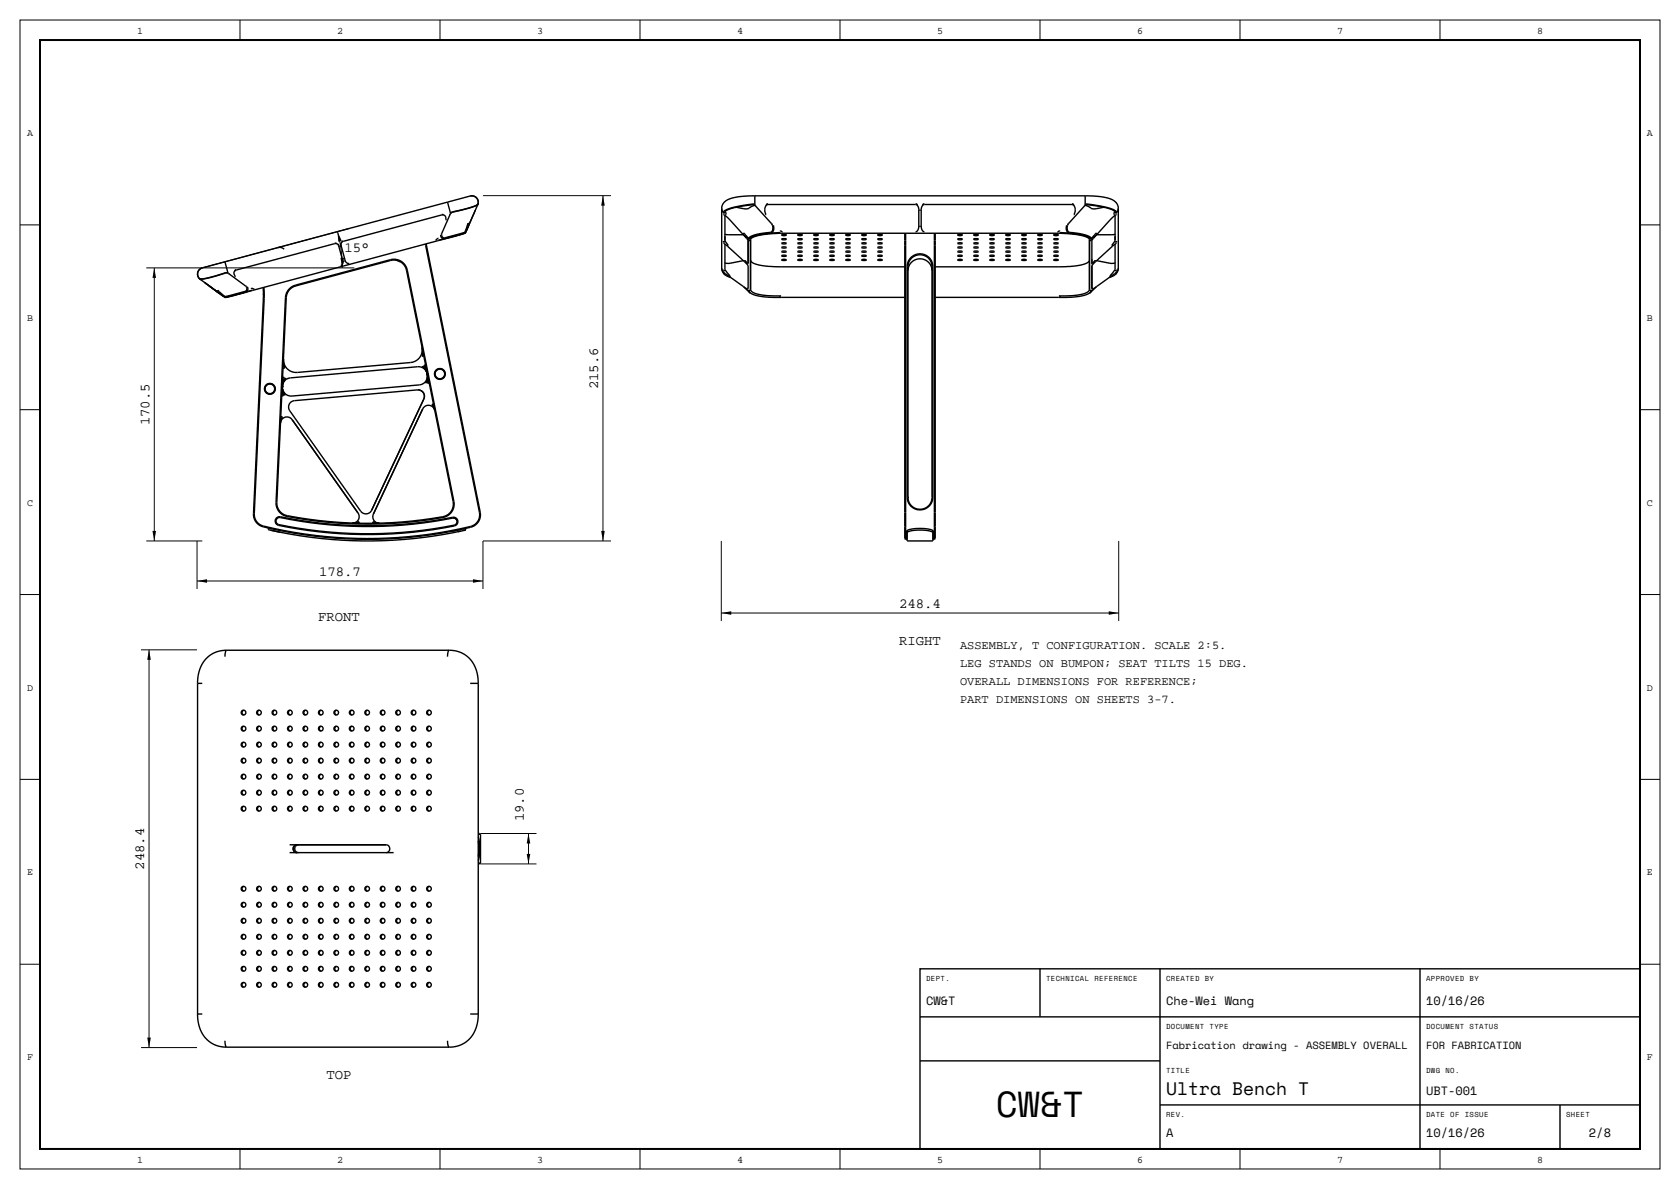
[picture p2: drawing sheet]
<svg xmlns="http://www.w3.org/2000/svg" width="420mm" height="297mm" viewBox="0 0 420 297" stroke-linecap="round" stroke-linejoin="round" font-family="sans-serif">
<path d="M10 10h400v277h-400z" fill="none" stroke="#000" stroke-width=".5"/>
<g fill="none" stroke="#000" stroke-width=".25">
<path d="M5 5h410v287h-410zM60 5v5M110 5v5M160 5v5M210 5v5M260 5v5M310 5v5M360 5v5M5 56.2h5M84.4 57.9l.9 4.4 .3 4.6M87.3 57.1l-36.7 9.8M120.7 48.9h32"/>
<path d="M150.7 48.9v86.2M410 56.2h5M36.6 66.9h52M38.6 66.9v68.2M5 102.3h5M410 102.3h5M36.6 135.1h14M49.3 135.1v12M152.7 135.1h-32v12M180.3 135.1v20M279.7 135.1v20M5 148.5h5"/>
<path d="M49.3 145.1h71.4M180.3 153.1h99.4M410 148.5h5M35.3 162.3h14M37.3 162.3v99.4M5 194.7h5M410 194.7h5M120.1 215.8h14M120.1 208.2h14M132.1 208.2v7.6M5 240.8h5M410 240.8h5"/>
<path d="M35.3 261.7h14M60 287v5M110 287v5M160 287v5M210 287v5M260 287v5M310 287v5M360 287v5"/>
</g>
<g fill="none" stroke="#000" stroke-width=".35">
<path d="M109.6 59.6l-.2-.1-.5 .5M110.4 58.8h.1M110.4 58.3v.5M110.4 58.3l-.1 .1M110.4 53.6l.4 .1M110.8 53.7h.1M110.8 53.7l-25.3 6.8M110.8 53.7l.6 .5M111.4 54.2h.1M111.4 54.2v.6l.2 .1M111.9 50.5l.7-.2a19.8 19.8 0 0 1 5.9-1.3 1.6 1.6 0 0 1 1 2.1M111.9 50.5l.7 2.7 .1-.1"/>
<path d="M111.9 50.5l-55.7 14.9M112.5 53.5l-.1 .1M112.5 53.5l-2.1 4.8M112.6 53.5h-.1M112.7 53.1l-.2 .2M112.7 53.1l.1 .1M112.8 53.2l-.3 .3M112.8 53.1v.1M113.2 53h.1M113.2 53l-.4 .2M113.2 52.9l-.5 .2M113.2 52.9v.1"/>
<path d="M116.1 58.2l1.3-2.4-.4-.1-.9 2.3-4.9 1.4a.72 .72 0 0 1-.8-.6M116.1 58.2l-4.9 1.4a.82 .82 0 0 1-1-.9M116.4 58.1l-.3 .1M116.4 58.1l-6.8 2M116.4 58.1l-1.2 .5-5.6 1.5M116.4 58.1h.1M116.5 57.8l-.1 .3M117.1 56.5l-.7 1.6M118.8 52.5l-.5 1.2M119.4 51.3h-.3M119.4 51.2l-.2 .1M119.4 51.2l-3 6.9"/>
<path d="M119.5 51.1l-.1 .1M119.5 51l-.1 .1a17.2 17.2 0 0 1-6.2 1.9M119.5 51h.1M119.5 51h-.1a12.3 12.3 0 0 1-4.9 1.6l-1.3 .3M119.5 51v.1M119.5 50.9v.1M180.4 52l.2 .6 .3 .6M180.4 52v14.9M180.4 52h.1M180.8 53.6l.2 .1M180.9 52.9v.2M180.9 53.2h.1"/>
<path d="M180.9 53.1l.2 .2M181 53.7h.1M181 53.7l1.5 1.2M181.2 58.4l.8 .2h3.8M181.2 53.8v6.6M181.3 52.9h-.4M181.3 52.9h.1M181.3 52.8v.1M181.3 52.9l-.4 .2M181.3 52.9l.3 .4-.3 .3M182.5 54.9h.1M182.5 54.9l4.2 4.7"/>
<path d="M186.7 59.6h.1M186.7 59.6l.3 .4v5.8l-.3-.3a.33 .33 0 0 0-.3-.3 .33 .33 0 0 0-.3 .1M187.6 59.8h.1M187.6 59.8v12.5M188.3 51a17.3 17.3 0 0 0-7.1 1.6l-.3 .3M188.3 51v.1M188.3 51l.4 .1M188.3 51.1a18.1 18.1 0 0 0-6.8 1.5l-.2 .3M188.3 51.1l.4 .2M188.3 51.1h.1M188.7 51.3l.1 .1M188.7 48.9v2.2"/>
<path d="M188.7 51.1v.2M188.7 48.9a14.5 14.5 0 0 0-7.1 1.2 2.33 2.33 0 0 0-1.2 1.9M188.7 48.9h82.6M188.7 51.3l-.9 .3a1.77 1.77 0 0 1-1.8 .5l-2-.3M188.8 51.4l4.1 4.5M189 51.3l-.2 .1M191.2 52.4l.3 1.2-.1 .1M191.2 52.4h.1M191.6 51.2l.4-.1h36.9l.3 .1M191.6 51.2l-.3 .5-.1 .7M192 50.9l-.5 .3h.1M192.9 55.9l.3 1"/>
<path d="M193 55.8l-.1 .1M193.2 56.8v.1M193.2 56.9l-.1 .7-.3 .4a10.7 10.7 0 0 0-5.6 1.4 2.01 2.01 0 0 1-1.2-1.2l-.3 .2M193.3 56.3a1.33 1.33 0 0 1-.7 1.9 11.4 11.4 0 0 0-5.2 1.3l-.2 .1-.3-.1-1-.8M195 58.3v-.2a16.8 16.8 0 0 0-7.5 1.4l-.4 .5 .3 .1 .2-.3M195 58.3a15.8 15.8 0 0 0-7.1 1.2l-.3 .3M195 58.3h70M195 58.3h.1M195 57.8l.2-.2 .4 .3M195.4 59.7l.2-.1a.63 .63 0 0 1 1 .2l-.2 .1a.79 .79 0 0 1-1-.2zM195.4 58.7l.2-.1a.63 .63 0 0 1 1 .2h-.2a.79 .79 0 0 1-1-.1zM199.4 58.7l.2-.1a.63 .63 0 0 1 1 .2h-.2a.79 .79 0 0 1-1-.1z"/>
<path d="M199.4 59.7l.2-.1a.63 .63 0 0 1 1 .2l-.2 .1a.79 .79 0 0 1-1-.2zM203.4 58.7l.2-.1a.63 .63 0 0 1 1 .2h-.2a.79 .79 0 0 1-1-.1zM203.4 59.7l.2-.1a.63 .63 0 0 1 1 .2l-.2 .1a.79 .79 0 0 1-1-.2zM207.4 58.7l.2-.1a.63 .63 0 0 1 1 .2h-.2a.79 .79 0 0 1-1-.1zM207.4 59.7l.2-.1a.63 .63 0 0 1 1 .2l-.2 .1a.79 .79 0 0 1-1-.2zM211.4 58.7l.2-.1a.63 .63 0 0 1 1 .2h-.2a.79 .79 0 0 1-1-.1zM211.4 59.7l.2-.1a.63 .63 0 0 1 1 .2l-.2 .1a.79 .79 0 0 1-1-.2zM215.4 58.7l.2-.1a.63 .63 0 0 1 1 .2h-.2a.79 .79 0 0 1-1-.1zM215.4 59.7l.2-.1a.63 .63 0 0 1 1 .2l-.2 .1a.79 .79 0 0 1-1-.2zM219.4 59.7l.2-.1a.63 .63 0 0 1 1 .2l-.2 .1a.79 .79 0 0 1-1-.2zM219.4 58.7l.2-.1a.63 .63 0 0 1 1 .2h-.2a.79 .79 0 0 1-1-.1zM226.2 58.3v76.2l.2 .2"/>
<path d="M226.4 58.3v76.4M228.9 50.9l.5 .3h-.2M229.2 51.2l.4 .5 .1 .7M229.7 52.4l.2 .1M229.7 56.4l-.2 1.1-.6 .4M229.7 56.4l.2 .1M229.7 52.4v4M230.3 56.4l.2 1.1 .6 .4M230.3 56.4l-.2 .1M230.3 52.4l-.2 .1M230.3 52.4v4M230.8 51.2l.3-.1h36.9l.4 .1"/>
<path d="M230.8 51.2l-.4 .5-.1 .7M231.1 50.9l-.5 .3h.2M233.6 58.3v76.4M233.8 58.3v76.2l-.2 .2M239.4 59.7l.2-.1a.63 .63 0 0 1 1 .2l-.2 .1a.79 .79 0 0 1-1-.2zM239.4 58.7l.2-.1a.63 .63 0 0 1 1 .2h-.2a.79 .79 0 0 1-1-.1zM243.4 59.7l.2-.1a.63 .63 0 0 1 1 .2l-.2 .1a.79 .79 0 0 1-1-.2zM243.4 58.7l.2-.1a.63 .63 0 0 1 1 .2h-.2a.79 .79 0 0 1-1-.1zM247.4 58.7l.2-.1a.63 .63 0 0 1 1 .2h-.2a.79 .79 0 0 1-1-.1zM247.4 59.7l.2-.1a.63 .63 0 0 1 1 .2l-.2 .1a.79 .79 0 0 1-1-.2zM251.4 59.7l.2-.1a.63 .63 0 0 1 1 .2l-.2 .1a.79 .79 0 0 1-1-.2zM251.4 58.7l.2-.1a.63 .63 0 0 1 1 .2h-.2a.79 .79 0 0 1-1-.1z"/>
<path d="M255.4 59.7l.2-.1a.63 .63 0 0 1 1 .2l-.2 .1a.79 .79 0 0 1-1-.2zM255.4 58.7l.2-.1a.63 .63 0 0 1 1 .2h-.2a.79 .79 0 0 1-1-.1zM259.4 59.7l.2-.1a.63 .63 0 0 1 1 .2l-.2 .1a.79 .79 0 0 1-1-.2zM259.4 58.7l.2-.1a.63 .63 0 0 1 1 .2h-.2a.79 .79 0 0 1-1-.1zM263.4 59.7l.2-.1a.63 .63 0 0 1 1 .2l-.2 .1a.79 .79 0 0 1-1-.2zM263.4 58.7l.2-.1a.63 .63 0 0 1 1 .2h-.2a.79 .79 0 0 1-1-.1zM265 57.8l-.2-.2-.4 .3M265 58.3h.1M265 58.3v-.2a16.8 16.8 0 0 1 7.5 1.4l.4 .5-.3 .1-.2-.3M265 58.3a20 20 0 0 1 6.8 1l.6 .5M266.7 56.3a1.33 1.33 0 0 0 .7 1.9 11.4 11.4 0 0 1 5.2 1.3l.2 .1 .3-.1 1-.8M266.8 56.9l.1 .7 .3 .4a10.7 10.7 0 0 1 5.6 1.4 2.01 2.01 0 0 0 1.2-1.2l.3 .2"/>
<path d="M266.8 56.8v.1M267 55.8l.1 .1M267.1 55.9l-.3 1M268 50.9l.5 .3h-.1M268.4 51.2l.3 .5 .1 .7M268.8 52.4h.1M268.8 52.4l-.3 1.2 .1 .1M271 51.3l.2 .1M271.2 51.4l-4.1 4.5M271.3 51.3l.9 .3a1.77 1.77 0 0 0 1.8 .5l2-.3M271.3 51.1v.2M271.3 48.9v2.2"/>
<path d="M271.3 48.9a13.6 13.6 0 0 1 7.2 1.2 2.27 2.27 0 0 1 1.1 1.9M271.3 51.3l-.1 .1M271.3 51.3h.1M271.7 51.1h.1M271.7 51.1l-.4 .2M271.7 51.1a19 19 0 0 1 6.9 1.6l.1 .2M271.7 51l-.4 .1M271.7 51v.1M271.7 51a17.4 17.4 0 0 1 7.1 1.6l.3 .3M272.4 59.8h.1M272.4 59.8v12.5M273.3 59.6l-.3 .4v6"/>
<path d="M273.3 59.6h.1M277.5 54.9h.1M277.5 54.9l-4.2 4.7M278.7 52.9l.4 .2M278.7 52.9l-.3 .4 .3 .3M278.7 52.8v.1M278.7 52.9h.1M278.7 52.9h.4M278.8 58.4l-.8 .2h-3.8M278.8 53.8l-.1 6.4M279 53.7h.1M279 53.7l-1.5 1.2"/>
<path d="M279.1 53.1h.1M279.1 53.1l-.2 .2M279.1 52.9v.2M279.2 53.6l-.2 .1M279.6 52h.1M279.6 52l-.2 .6-.3 .6M279.6 52v14.9M49.8 69.6h.1M49.9 69.6h.1M49.9 69.6l.1 .1M50 69.7h.1M50 69.7l6.1 4.5"/>
<path d="M50.3 69.7h-.3M50.5 69.7l-.3 .2-.2-.2M54.8 73.2h.1M56.1 74.2h.1M56.1 74.2l.3 .1M56.1 74.2l.1 .1M56.2 65.4l-.7 .2a19.8 19.8 0 0 0-5.7 1.8 1.6 1.6 0 0 0 .2 2.3M56.2 65.4l.8 2.7h-.2M56.3 68.2h.1M56.3 68.2a18.6 18.6 0 0 1-6.3 1.4h-.1M56.3 68.2a16.8 16.8 0 0 1-6.2 1.5l-.2-.1M56.7 68.2h.1"/>
<path d="M56.7 68.2h-.4M56.7 68.2l.5 .1M56.8 68.1l-.1 .1M56.8 68.1l.3 .1M56.8 68.1l-.5 .1M56.8 74.2l-.2 .1M57.2 68.3h.1M57.2 68.3l4.2 3.2M57.3 68.3h-.1M58.5 68.4l.3 .5-.1 .2M58.5 68.4h.1M58.8 67.6l-.3 .8"/>
<path d="M58.8 67.6h.1M59.1 67.4l-.3 .2M61.4 71.5l.3 .3M61.6 71.4l-.2 .1M61.7 71.8v.1M61.8 71.6a.82 .82 0 0 1-.4 1.3l-5 1.3-2.3-1.5 .3-.2 1.9 1.6 5-1.3a.71 .71 0 0 0 .4-.9M63 72.6a31.6 31.6 0 0 1-6.8 1.7l-.1-.1M63 72.6l-6.9 1.6M63 72.6h.1M63.6 72.1l-.7-.2-.1 .2M65.8 71.8v2.8M65.9 73.4v.2"/>
<path d="M69.5 61.8a1.6 1.6 0 0 1 1.5 .5M72.4 72.1l1.5-.9 23.7-6.3a3.4 3.4 0 0 1 4.2 2.6l11.7 57.7a3.4 3.4 0 0 1-2.8 4.1 103.9 103.9 0 0 1-39.8-.6 3.4 3.4 0 0 1-1.9-3.2l2.4-51.1 .3-1.3zM72.4 72.3l.7-.5 .8-.4 23.8-6.3a3.2 3.2 0 0 1 3.9 2.4l11.7 57.8a3.2 3.2 0 0 1-2.6 3.8 103.9 103.9 0 0 1-39.7-.6 3.2 3.2 0 0 1-1.8-3l2.4-51.1 .1-.9zM73.6 71.5l-.1 .1M73.9 71.4l-.1 .1M83.7 60.8h.4M84.1 60.8h.1M84.1 60.8l-25.3 6.8M84.1 60.8l.8 .7M84.6 60.9l1.1 4.3M85.1 60.8l1.2 4.2M85.5 60.5l-.4 .9"/>
<path d="M85.5 60.5h.1M85.7 65.2l-.1 .7-.4 .5M85.7 65.2l.3 .1M85.8 60.2l-.3 .3M86.3 65l.4 .7 .6 .1M86.3 65l-.2 .3M98.8 65l1.4 .4M99.4 65.1h.1M99.8 65.2l.1 .1M100 65.3l.1 .1M100.1 65.4h.1M100.2 65.4h.1"/>
<path d="M106.3 61l13.6 67a3 3 0 0 1-2.3 3.5 108.6 108.6 0 0 1-52.5-.4 3 3 0 0 1-1.5-2.7l2.4-53.8v-2.8M106.5 60.9l13.6 67.1a3.2 3.2 0 0 1-2.4 3.7 108.7 108.7 0 0 1-52.7-.4 3.2 3.2 0 0 1-1.6-3l2.4-53.8M109.6 60.1l-46.6 12.5M109.6 60.1h.1M180.4 66.9l.5 1.2M180.4 66.9h.1M180.4 67l.2 .9 .6 .7M180.8 60.2l.2 .3 .3-.3M180.8 67.4l.2 .2 .3-.2M180.8 60.8h.2M180.9 68.2h.2M180.9 68.2l.3 .4"/>
<path d="M180.9 68.1l.1 .1M180.9 68.1v.1M180.9 68.1l.2 .1M181 60.8h.1M181 60.8l.9 .7M181 68.2h.1M181.1 68.2l.2 .1M181.2 68.6h.1M181.2 68.6l1.5 .7M181.2 61l.1 6.4M181.2 60l.1 .2M181.3 68.3h.1"/>
<path d="M181.3 67.4l1.2 1.5v.2M181.3 60.2l.7 1-.1 .2M181.3 68.3l4.4 3.2M181.9 61.5h.1M181.9 61.5l4.2 3.8M185.7 71.4v.1M185.7 71.5l.2 .1M185.7 71.5h.1M185.8 65.1l-3.5 .7-1.1-.2M185.9 71.6l1.4 1.3M186.1 65.3h.1M186.1 65.3l.9 1.1v5.7l-.3-.2v.2"/>
<path d="M187.3 72.9l.3 .3M187.6 73.2h.1M187.6 73.2a12.6 12.6 0 0 0 6.6 1.1h.8M187.6 64.9a2.19 2.19 0 0 0 2.2 1.3l2.4 .3 3.1 .1h30.9M187.6 72.3a2.28 2.28 0 0 0 2.2 1.3l2.4 .3h2.8M187.6 72.3l-.2 .3-.3-.1 .5 .7M195 74.3h.1M195 73.9v.4M195.3 73.9h-.3M195.4 63.9l.2-.1a.63 .63 0 0 1 1 .1l-.2 .1a.79 .79 0 0 1-1-.1zM195.4 64.9l.2-.1a.63 .63 0 0 1 1 .2h-.2a.79 .79 0 0 1-1-.1zM195.4 61.8l.2-.1a.63 .63 0 0 1 1 .2h-.2a.79 .79 0 0 1-1-.1z"/>
<path d="M195.4 62.8l.2-.1a.63 .63 0 0 1 1 .2l-.2 .1a.79 .79 0 0 1-1-.2zM195.4 60.8l.2-.1a.63 .63 0 0 1 1 .1l-.2 .1a.79 .79 0 0 1-1-.1zM199.4 60.8l.2-.1a.63 .63 0 0 1 1 .1l-.2 .1a.79 .79 0 0 1-1-.1zM199.4 63.9l.2-.1a.63 .63 0 0 1 1 .1l-.2 .1a.79 .79 0 0 1-1-.1zM199.4 62.8l.2-.1a.63 .63 0 0 1 1 .2l-.2 .1a.79 .79 0 0 1-1-.2zM199.4 61.8l.2-.1a.63 .63 0 0 1 1 .2h-.2a.79 .79 0 0 1-1-.1zM199.4 64.9l.2-.1a.63 .63 0 0 1 1 .2h-.2a.79 .79 0 0 1-1-.1zM203.4 60.8l.2-.1a.63 .63 0 0 1 1 .1l-.2 .1a.79 .79 0 0 1-1-.1zM203.4 63.9l.2-.1a.63 .63 0 0 1 1 .1l-.2 .1a.79 .79 0 0 1-1-.1zM203.4 61.8l.2-.1a.63 .63 0 0 1 1 .2h-.2a.79 .79 0 0 1-1-.1zM203.4 64.9l.2-.1a.63 .63 0 0 1 1 .2h-.2a.79 .79 0 0 1-1-.1zM203.4 62.8l.2-.1a.63 .63 0 0 1 1 .2l-.2 .1a.79 .79 0 0 1-1-.2z"/>
<path d="M207.4 60.8l.2-.1a.63 .63 0 0 1 1 .1l-.2 .1a.79 .79 0 0 1-1-.1zM207.4 63.9l.2-.1a.63 .63 0 0 1 1 .1l-.2 .1a.79 .79 0 0 1-1-.1zM207.4 62.8l.2-.1a.63 .63 0 0 1 1 .2l-.2 .1a.79 .79 0 0 1-1-.2zM207.4 64.9l.2-.1a.63 .63 0 0 1 1 .2h-.2a.79 .79 0 0 1-1-.1zM207.4 61.8l.2-.1a.63 .63 0 0 1 1 .2h-.2a.79 .79 0 0 1-1-.1zM211.4 62.8l.2-.1a.63 .63 0 0 1 1 .2l-.2 .1a.79 .79 0 0 1-1-.2zM211.4 61.8l.2-.1a.63 .63 0 0 1 1 .2h-.2a.79 .79 0 0 1-1-.1zM211.4 64.9l.2-.1a.63 .63 0 0 1 1 .2h-.2a.79 .79 0 0 1-1-.1zM211.4 63.9l.2-.1a.63 .63 0 0 1 1 .1l-.2 .1a.79 .79 0 0 1-1-.1zM211.4 60.8l.2-.1a.63 .63 0 0 1 1 .1l-.2 .1a.79 .79 0 0 1-1-.1zM215.4 60.8l.2-.1a.63 .63 0 0 1 1 .1l-.2 .1a.79 .79 0 0 1-1-.1zM215.4 63.9l.2-.1a.63 .63 0 0 1 1 .1l-.2 .1a.79 .79 0 0 1-1-.1z"/>
<path d="M215.4 62.8l.2-.1a.63 .63 0 0 1 1 .2l-.2 .1a.79 .79 0 0 1-1-.2zM215.4 61.8l.2-.1a.63 .63 0 0 1 1 .2h-.2a.79 .79 0 0 1-1-.1zM215.4 64.9l.2-.1a.63 .63 0 0 1 1 .2h-.2a.79 .79 0 0 1-1-.1zM219.4 61.8l.2-.1a.63 .63 0 0 1 1 .2h-.2a.79 .79 0 0 1-1-.1zM219.4 63.9l.2-.1a.63 .63 0 0 1 1 .1l-.2 .1a.79 .79 0 0 1-1-.1zM219.4 62.8l.2-.1a.63 .63 0 0 1 1 .2l-.2 .1a.79 .79 0 0 1-1-.2zM219.4 64.9l.2-.1a.63 .63 0 0 1 1 .2h-.2a.79 .79 0 0 1-1-.1zM219.4 60.8l.2-.1a.63 .63 0 0 1 1 .1l-.2 .1a.79 .79 0 0 1-1-.1zM226.2 74.3h-31.2M227 67.6a3 3 0 0 1 3-3 3 3 0 0 1 3 3M227.7 64.3a3.2 3.2 0 0 1 3.5-.7 3.2 3.2 0 0 1 2 2.9v57.7a3.2 3.2 0 0 1-3.2 3.2 3.2 3.2 0 0 1-3.2-3.2v-57.7a3.1 3.1 0 0 1 .9-2.2zM227.9 64.5a3 3 0 0 1 3.2-.6 3 3 0 0 1 1.9 2.7v57.7a3 3 0 0 1-3 2.9 3 3 0 0 1-3-2.9v-57.7a2.91 2.91 0 0 1 .9-2.1z"/>
<path d="M233.8 74.3h31.2M239.4 64.9l.2-.1a.63 .63 0 0 1 1 .2h-.2a.79 .79 0 0 1-1-.1zM239.4 63.9l.2-.1a.63 .63 0 0 1 1 .1l-.2 .1a.79 .79 0 0 1-1-.1zM239.4 62.8l.2-.1a.63 .63 0 0 1 1 .2l-.2 .1a.79 .79 0 0 1-1-.2zM239.4 60.8l.2-.1a.63 .63 0 0 1 1 .1l-.2 .1a.79 .79 0 0 1-1-.1zM239.4 61.8l.2-.1a.63 .63 0 0 1 1 .2h-.2a.79 .79 0 0 1-1-.1zM243.4 64.9l.2-.1a.63 .63 0 0 1 1 .2h-.2a.79 .79 0 0 1-1-.1zM243.4 60.8l.2-.1a.63 .63 0 0 1 1 .1l-.2 .1a.79 .79 0 0 1-1-.1zM243.4 63.9l.2-.1a.63 .63 0 0 1 1 .1l-.2 .1a.79 .79 0 0 1-1-.1zM243.4 62.8l.2-.1a.63 .63 0 0 1 1 .2l-.2 .1a.79 .79 0 0 1-1-.2zM243.4 61.8l.2-.1a.63 .63 0 0 1 1 .2h-.2a.79 .79 0 0 1-1-.1zM247.4 60.8l.2-.1a.63 .63 0 0 1 1 .1l-.2 .1a.79 .79 0 0 1-1-.1z"/>
<path d="M247.4 61.8l.2-.1a.63 .63 0 0 1 1 .2h-.2a.79 .79 0 0 1-1-.1zM247.4 62.8l.2-.1a.63 .63 0 0 1 1 .2l-.2 .1a.79 .79 0 0 1-1-.2zM247.4 63.9l.2-.1a.63 .63 0 0 1 1 .1l-.2 .1a.79 .79 0 0 1-1-.1zM247.4 64.9l.2-.1a.63 .63 0 0 1 1 .2h-.2a.79 .79 0 0 1-1-.1zM251.4 64.9l.2-.1a.63 .63 0 0 1 1 .2h-.2a.79 .79 0 0 1-1-.1zM251.4 63.9l.2-.1a.63 .63 0 0 1 1 .1l-.2 .1a.79 .79 0 0 1-1-.1zM251.4 60.8l.2-.1a.63 .63 0 0 1 1 .1l-.2 .1a.79 .79 0 0 1-1-.1zM251.4 61.8l.2-.1a.63 .63 0 0 1 1 .2h-.2a.79 .79 0 0 1-1-.1zM251.4 62.8l.2-.1a.63 .63 0 0 1 1 .2l-.2 .1a.79 .79 0 0 1-1-.2zM255.4 62.8l.2-.1a.63 .63 0 0 1 1 .2l-.2 .1a.79 .79 0 0 1-1-.2zM255.4 61.8l.2-.1a.63 .63 0 0 1 1 .2h-.2a.79 .79 0 0 1-1-.1zM255.4 60.8l.2-.1a.63 .63 0 0 1 1 .1l-.2 .1a.79 .79 0 0 1-1-.1z"/>
<path d="M255.4 63.9l.2-.1a.63 .63 0 0 1 1 .1l-.2 .1a.79 .79 0 0 1-1-.1zM255.4 64.9l.2-.1a.63 .63 0 0 1 1 .2h-.2a.79 .79 0 0 1-1-.1zM259.4 63.9l.2-.1a.63 .63 0 0 1 1 .1l-.2 .1a.79 .79 0 0 1-1-.1zM259.4 60.8l.2-.1a.63 .63 0 0 1 1 .1l-.2 .1a.79 .79 0 0 1-1-.1zM259.4 61.8l.2-.1a.63 .63 0 0 1 1 .2h-.2a.79 .79 0 0 1-1-.1zM259.4 62.8l.2-.1a.63 .63 0 0 1 1 .2l-.2 .1a.79 .79 0 0 1-1-.2zM259.4 64.9l.2-.1a.63 .63 0 0 1 1 .2h-.2a.79 .79 0 0 1-1-.1zM263.4 64.9l.2-.1a.63 .63 0 0 1 1 .2h-.2a.79 .79 0 0 1-1-.1zM263.4 63.9l.2-.1a.63 .63 0 0 1 1 .1l-.2 .1a.79 .79 0 0 1-1-.1zM263.4 62.8l.2-.1a.63 .63 0 0 1 1 .2l-.2 .1a.79 .79 0 0 1-1-.2zM263.4 61.8l.2-.1a.63 .63 0 0 1 1 .2h-.2a.79 .79 0 0 1-1-.1zM263.4 60.8l.2-.1a.63 .63 0 0 1 1 .1l-.2 .1a.79 .79 0 0 1-1-.1z"/>
<path d="M264.7 73.9h.3M265 73.9v.4M265 74.3h.1M272.4 72.3l.2 .3 .3-.1-.5 .7M272.4 72.3a2.28 2.28 0 0 1-2.2 1.3l-2.4 .3h-2.8M272.4 64.9a2.29 2.29 0 0 1-2.3 1.3l-2.5 .4h-2.9h-30.9M272.4 73.2a14.1 14.1 0 0 1-7.4 1.1M272.4 73.2h.1M272.7 72.9l-.3 .3M273.9 65.3l-.9 1.1v5.7l.3-.2v.2M273.9 65.3a.33 .33 0 0 0-.3-.1 .33 .33 0 0 0-.3 .3l-.3 .3M273.9 65.3h.1"/>
<path d="M274.1 71.6l-1.4 1.3M274.2 65.1l3.5 .7 1.1-.2M274.3 71.5h.1M274.3 71.5l-.2 .1M278.1 61.5l-4.2 3.8M278.1 61.5h.1M278.7 68.3h.1M278.7 68.3l-4.4 3.2M278.7 67.4l-1.2 1.5v.2M278.7 60.2l-.7 1 .1 .2M278.8 61l-.1 6.4M278.8 68.6l-1.5 .7"/>
<path d="M278.8 68.6h.1M278.9 68.2l-.2 .1M279 68.2h.1M279 68.2h-.1M279 60.8h.1M279 60.8l-.9 .7M279.1 68.1l-.1 .1M279.1 68.1v.1M279.1 68.1l-.2 .1M279.1 68.2h-.2M279.1 68.2l-.3 .4M279.2 67.4l-.2 .2-.3-.2"/>
<path d="M279.2 60.8h-.2M279.2 60.2l-.2 .3-.3-.3M279.6 67l-.2 .9-.6 .7M279.6 66.9h.1M279.6 66.9l-.5 1.2M70.4 98.9h.2M70.5 96.6v.1zM70.5 96.6h.1M70.6 96.4l-.1 .2zM70.6 96.6v2.3M70.6 96.6a2.25 2.25 0 0 0 .7 1.9M70.6 96.6l.3 2.1"/>
<path d="M70.6 96.6l.1 .9M70.6 96.6h.1M70.6 97.4l.1 .1M70.6 94.2l.2 .1M70.7 97.4v.1M70.7 95.8l.1-.2-.2 1M70.7 95.7l-.1 .9M70.8 94.3l-.2 2.3M70.8 94.3l.3 .2M70.9 89.7l.3 2.3h-.4M70.9 89.7h.1M70.9 98.7l-.3 .2"/>
<path d="M71 98l-.4-.7 .8 1.1M71 98.1l.2 .1M71.1 94.5l-.5 2.1M71.1 94.5l.2-.1 .2 .3M71.3 98.3v.1M71.3 98.5l-.2 .3-.2-.1M71.4 98.4l-.1 .1M71.5 94.7a2.25 2.25 0 0 0-.9 1.9M71.5 94.7l.1 .1M71.6 94.8l-.9 1 .5-.8M105.5 86.7l.1 2.3h.4M105.5 86.7a3.2 3.2 0 0 1-2.9 3.9l-28.3 2.4a3.2 3.2 0 0 1-3.4-3.3"/>
<path d="M105.5 86.8h.1M105.6 91.8l1 .9M105.6 91.8l-1.2-.2-31.8 2.8-1 .4M105.6 91.7a2.25 2.25 0 0 1 1.2 1.7M105.6 91.7v.1M105.7 91.9h.1M105.8 91.9l.2 .2M105.9 91.4l.9 2M105.9 91.4h-.2l-.1 .3M106.1 92.1l.5 .6M106.3 91.2l.5 2.2M106.3 91.2l-.4 .2"/>
<path d="M106.3 95.4l.1 .1M106.3 95.4l-.8 .6-.7 .1-31.8 2.8-1-.1-.6-.4M106.4 95.5l.2 .2 .2-.1M106.4 91.2h-.1M106.5 92.5v.1M106.5 92.5l.3 .9M106.5 92.5l.1 .2M106.6 95.1l.3-.9-.6 1.2M106.8 95.6l.4 .1M106.8 93.4h.1M106.8 93.4l.1 1zM106.8 93.2v.2"/>
<path d="M106.8 93.4a2.25 2.25 0 0 1-.4 2.1M106.8 93.4l.4 2.3M106.8 93.4v2.2M106.8 93.4l.1 .2zM107.3 95.7h-.1M70.2 104.1h.4l-.5 1.6a1.6 1.6 0 0 1 1.2-1.5 1.6 1.6 0 0 1 1.7 .6l16.5 23.3a1.6 1.6 0 0 1 .1 1.7 1.6 1.6 0 0 1-1.5 .9M72.5 100.6l1.1-.5 30.8-2.7a1.6 1.6 0 0 1 1.6 2.3l-13.1 27.7a1.6 1.6 0 0 1-2.7 .3l-17.8-25.1-.3-.9zM108.4 100.9l-.4 .1 .7 1.5M108.4 101.7v.1M108.7 102.5h.1M108.7 102.5a1.6 1.6 0 0 0-1.4-1.3 1.6 1.6 0 0 0-1.6 1l-12.3 26.2a1.6 1.6 0 0 0 1.4 2.3M67.1 131.9v.4l3.1 .7"/>
<path d="M67.1 131.9h.1M67.4 132l.4 .1M67.7 132.4l2.5 .6M68.5 132.2l.4 .1M69.1 129.4l.6-.3a111.8 111.8 0 0 0 43.9 .1 1.1 1.1 0 0 1 .9 1.1 1.1 1.1 0 0 1-.9 1.1 107.6 107.6 0 0 1-44.3-.3 1.1 1.1 0 0 1-.2-1.7zM69.3 129.5l.4-.2a111.2 111.2 0 0 0 43.8 .1 .9 .9 0 0 1 .8 .9 .9 .9 0 0 1-.8 .9 107.7 107.7 0 0 1-44.1-.3 .9 .9 0 0 1-.1-1.4zM69.3 129.5l-.1 .1M88.1 130.7h1.5M88.1 130.7h.6M88.1 130.7l1.7-.4v.4M88.1 130.7h.1M88.7 130.7h1.1"/>
<path d="M89.7 130.7h.1M93.2 130.3l1.6 .4h-1.6zM94.8 130.7h.1M113.2 129.4l.7 .2M113.5 129.4h.1M113.8 129.5h.1M114 129.6l.3 .5M114.1 129.8l.2 .3M114.1 130.8h.1M114.2 130.6v.1M114.2 130l.1 .1M114.2 130.5l-.1 .4"/>
<path d="M114.3 130.1v.1M114.8 132.3l-1.6 .4M115.3 132.6l-.8 .2M116.1 132.1l-.4 .1M116.3 132l.1 .4M116.4 132h.1M116.4 132.4a111.3 111.3 0 0 1-46.2 .6M116.4 132.4l-.5 .1M226.4 134.7h.3M226.7 134.7v-1.2a.82 .82 0 0 1 0-.9 .82 .82 0 0 1 .8-.4l2.5-.2a4.4 4.4 0 0 1 3.3 .7v2M226.8 133.1v2h6.4v-2M226.8 133.1v-.1a8.8 8.8 0 0 1 6.4 0v.1"/>
<path d="M226.8 134.6l-.1 .1M226.8 132.5v.6M233.2 132.5v.6M233.2 134.6l.1 .1M233.3 134.7h.3M49.4 170.7h1.2M49.4 170.7v82.6M56.6 162.4a7.2 7.2 0 0 0-7.2 7.4v.9M56.7 162.4a1.9 1.9 0 0 0-.5 1.6M56.7 162.4h55.6M61 177.4a.6 .6 0 0 0-.5 .6 .6 .6 0 0 0 .5 .6M64.8 177.4a.6 .6 0 0 0-.4 .6 .6 .6 0 0 0 .4 .6"/>
<path d="M68.7 177.4a.6 .6 0 0 0-.5 .6 .6 .6 0 0 0 .5 .6M72.6 177.4a.6 .6 0 0 0-.5 .6 .6 .6 0 0 0 .5 .6M76.4 177.4a.6 .6 0 0 0-.4 .6 .6 .6 0 0 0 .4 .6M80.3 177.4a.6 .6 0 0 0-.5 .6 .6 .6 0 0 0 .5 .6M84.2 177.4a.6 .6 0 0 0-.5 .6 .6 .6 0 0 0 .5 .6M88 177.4a.6 .6 0 0 0-.4 .6 .6 .6 0 0 0 .4 .6M91.9 177.4a.6 .6 0 0 0-.5 .6 .6 .6 0 0 0 .5 .6M95.8 177.4a.6 .6 0 0 0-.5 .6 .6 .6 0 0 0 .5 .6M99.6 177.4a.6 .6 0 0 0-.5 .6 .6 .6 0 0 0 .5 .6M103.5 177.4a.6 .6 0 0 0-.5 .6 .6 .6 0 0 0 .5 .6M107.3 177.4a.6 .6 0 0 0-.4 .6 .6 .6 0 0 0 .4 .6M112.3 162.4a7.2 7.2 0 0 1 7.2 7.4l.1 .9"/>
<path d="M112.3 162.4a1.9 1.9 0 0 0-.4 1.6M112.3 162.4h.1M117.5 170.7h2.1M119.6 170.7v82.6M61 189.4a.6 .6 0 0 0-.5 .6 .6 .6 0 0 0 .5 .6M61 197.4a.6 .6 0 0 0-.5 .6 .6 .6 0 0 0 .5 .6M61 185.4a.6 .6 0 0 0-.5 .6 .6 .6 0 0 0 .5 .6M61 193.4a.6 .6 0 0 0-.5 .6 .6 .6 0 0 0 .5 .6M61 181.4a.6 .6 0 0 0-.5 .6 .6 .6 0 0 0 .5 .6M64.8 189.4a.6 .6 0 0 0-.4 .6 .6 .6 0 0 0 .4 .6M64.8 181.4a.6 .6 0 0 0-.4 .6 .6 .6 0 0 0 .4 .6M64.8 185.4a.6 .6 0 0 0-.4 .6 .6 .6 0 0 0 .4 .6"/>
<path d="M64.8 197.4a.6 .6 0 0 0-.4 .6 .6 .6 0 0 0 .4 .6M64.8 193.4a.6 .6 0 0 0-.4 .6 .6 .6 0 0 0 .4 .6M68.7 185.4a.6 .6 0 0 0-.5 .6 .6 .6 0 0 0 .5 .6M68.7 197.4a.6 .6 0 0 0-.5 .6 .6 .6 0 0 0 .5 .6M68.7 193.4a.6 .6 0 0 0-.5 .6 .6 .6 0 0 0 .5 .6M68.7 189.4a.6 .6 0 0 0-.5 .6 .6 .6 0 0 0 .5 .6M68.7 181.4a.6 .6 0 0 0-.5 .6 .6 .6 0 0 0 .5 .6M72.6 185.4a.6 .6 0 0 0-.5 .6 .6 .6 0 0 0 .5 .6M72.6 181.4a.6 .6 0 0 0-.5 .6 .6 .6 0 0 0 .5 .6M72.6 193.4a.6 .6 0 0 0-.5 .6 .6 .6 0 0 0 .5 .6M72.6 189.4a.6 .6 0 0 0-.5 .6 .6 .6 0 0 0 .5 .6M72.6 197.4a.6 .6 0 0 0-.5 .6 .6 .6 0 0 0 .5 .6"/>
<path d="M76.4 193.4a.6 .6 0 0 0-.4 .6 .6 .6 0 0 0 .4 .6M76.4 181.4a.6 .6 0 0 0-.4 .6 .6 .6 0 0 0 .4 .6M76.4 197.4a.6 .6 0 0 0-.4 .6 .6 .6 0 0 0 .4 .6M76.4 189.4a.6 .6 0 0 0-.4 .6 .6 .6 0 0 0 .4 .6M76.4 185.4a.6 .6 0 0 0-.4 .6 .6 .6 0 0 0 .4 .6M80.3 197.4a.6 .6 0 0 0-.5 .6 .6 .6 0 0 0 .5 .6M80.3 181.4a.6 .6 0 0 0-.5 .6 .6 .6 0 0 0 .5 .6M80.3 185.4a.6 .6 0 0 0-.5 .6 .6 .6 0 0 0 .5 .6M80.3 189.4a.6 .6 0 0 0-.5 .6 .6 .6 0 0 0 .5 .6M80.3 193.4a.6 .6 0 0 0-.5 .6 .6 .6 0 0 0 .5 .6M84.2 189.4a.6 .6 0 0 0-.5 .6 .6 .6 0 0 0 .5 .6M84.2 181.4a.6 .6 0 0 0-.5 .6 .6 .6 0 0 0 .5 .6"/>
<path d="M84.2 193.4a.6 .6 0 0 0-.5 .6 .6 .6 0 0 0 .5 .6M84.2 185.4a.6 .6 0 0 0-.5 .6 .6 .6 0 0 0 .5 .6M84.2 197.4a.6 .6 0 0 0-.5 .6 .6 .6 0 0 0 .5 .6M88 181.4a.6 .6 0 0 0-.4 .6 .6 .6 0 0 0 .4 .6M88 185.4a.6 .6 0 0 0-.4 .6 .6 .6 0 0 0 .4 .6M88 193.4a.6 .6 0 0 0-.4 .6 .6 .6 0 0 0 .4 .6M88 197.4a.6 .6 0 0 0-.4 .6 .6 .6 0 0 0 .4 .6M88 189.4a.6 .6 0 0 0-.4 .6 .6 .6 0 0 0 .4 .6M91.9 189.4a.6 .6 0 0 0-.5 .6 .6 .6 0 0 0 .5 .6M91.9 197.4a.6 .6 0 0 0-.5 .6 .6 .6 0 0 0 .5 .6M91.9 193.4a.6 .6 0 0 0-.5 .6 .6 .6 0 0 0 .5 .6M91.9 181.4a.6 .6 0 0 0-.5 .6 .6 .6 0 0 0 .5 .6"/>
<path d="M91.9 185.4a.6 .6 0 0 0-.5 .6 .6 .6 0 0 0 .5 .6M95.8 181.4a.6 .6 0 0 0-.5 .6 .6 .6 0 0 0 .5 .6M95.8 189.4a.6 .6 0 0 0-.5 .6 .6 .6 0 0 0 .5 .6M95.8 197.4a.6 .6 0 0 0-.5 .6 .6 .6 0 0 0 .5 .6M95.8 193.4a.6 .6 0 0 0-.5 .6 .6 .6 0 0 0 .5 .6M95.8 185.4a.6 .6 0 0 0-.5 .6 .6 .6 0 0 0 .5 .6M99.6 193.4a.6 .6 0 0 0-.5 .6 .6 .6 0 0 0 .5 .6M99.6 197.4a.6 .6 0 0 0-.5 .6 .6 .6 0 0 0 .5 .6M99.6 181.4a.6 .6 0 0 0-.5 .6 .6 .6 0 0 0 .5 .6M99.6 189.4a.6 .6 0 0 0-.5 .6 .6 .6 0 0 0 .5 .6M99.6 185.4a.6 .6 0 0 0-.5 .6 .6 .6 0 0 0 .5 .6M103.5 181.4a.6 .6 0 0 0-.5 .6 .6 .6 0 0 0 .5 .6"/>
<path d="M103.5 185.4a.6 .6 0 0 0-.5 .6 .6 .6 0 0 0 .5 .6M103.5 189.4a.6 .6 0 0 0-.5 .6 .6 .6 0 0 0 .5 .6M103.5 193.4a.6 .6 0 0 0-.5 .6 .6 .6 0 0 0 .5 .6M103.5 197.4a.6 .6 0 0 0-.5 .6 .6 .6 0 0 0 .5 .6M107.3 185.4a.6 .6 0 0 0-.4 .6 .6 .6 0 0 0 .4 .6M107.3 189.4a.6 .6 0 0 0-.4 .6 .6 .6 0 0 0 .4 .6M107.3 181.4a.6 .6 0 0 0-.4 .6 .6 .6 0 0 0 .4 .6M107.3 197.4a.6 .6 0 0 0-.4 .6 .6 .6 0 0 0 .4 .6M107.3 193.4a.6 .6 0 0 0-.4 .6 .6 .6 0 0 0 .4 .6M61 201.4a.6 .6 0 0 0-.5 .6 .6 .6 0 0 0 .5 .6M64.8 201.4a.6 .6 0 0 0-.4 .6 .6 .6 0 0 0 .4 .6M68.7 201.4a.6 .6 0 0 0-.5 .6 .6 .6 0 0 0 .5 .6"/>
<path d="M72.4 211h24.1a.98 .98 0 0 1 .9 1 .98 .98 0 0 1-.9 1M72.4 213h26M72.6 201.4a.6 .6 0 0 0-.5 .6 .6 .6 0 0 0 .5 .6M74.2 211a.98 .98 0 0 0-.9 1 .98 .98 0 0 0 .9 1M74.3 211a.98 .98 0 0 0-1 1 .98 .98 0 0 0 1 1M74.6 211a.98 .98 0 0 0-.9 1 .98 .98 0 0 0 .9 1M76.4 201.4a.6 .6 0 0 0-.4 .6 .6 .6 0 0 0 .4 .6M80.3 201.4a.6 .6 0 0 0-.5 .6 .6 .6 0 0 0 .5 .6M84.2 201.4a.6 .6 0 0 0-.5 .6 .6 .6 0 0 0 .5 .6M88 201.4a.6 .6 0 0 0-.4 .6 .6 .6 0 0 0 .4 .6M91.9 201.4a.6 .6 0 0 0-.5 .6 .6 .6 0 0 0 .5 .6M95.8 201.4a.6 .6 0 0 0-.5 .6 .6 .6 0 0 0 .5 .6"/>
<path d="M99.6 201.4a.6 .6 0 0 0-.5 .6 .6 .6 0 0 0 .5 .6M103.5 201.4a.6 .6 0 0 0-.5 .6 .6 .6 0 0 0 .5 .6M107.3 201.4a.6 .6 0 0 0-.4 .6 .6 .6 0 0 0 .4 .6M119.6 208.2l.5 .2M119.6 208.4h.5M119.6 215.6h.5M119.6 209.1a11.6 11.6 0 0 1 0 5.8M119.6 210.1l.1 1.9-.1 1.9M120.1 215.6l-.5 .2M120.1 208.4v7.2M61 233.4a.6 .6 0 0 0-.5 .6 .6 .6 0 0 0 .5 .6M61 225.4a.6 .6 0 0 0-.5 .6 .6 .6 0 0 0 .5 .6"/>
<path d="M61 229.4a.6 .6 0 0 0-.5 .6 .6 .6 0 0 0 .5 .6M61 237.4a.6 .6 0 0 0-.5 .6 .6 .6 0 0 0 .5 .6M61 221.4a.6 .6 0 0 0-.5 .6 .6 .6 0 0 0 .5 .6M64.8 233.4a.6 .6 0 0 0-.4 .6 .6 .6 0 0 0 .4 .6M64.8 221.4a.6 .6 0 0 0-.4 .6 .6 .6 0 0 0 .4 .6M64.8 225.4a.6 .6 0 0 0-.4 .6 .6 .6 0 0 0 .4 .6M64.8 237.4a.6 .6 0 0 0-.4 .6 .6 .6 0 0 0 .4 .6M64.8 229.4a.6 .6 0 0 0-.4 .6 .6 .6 0 0 0 .4 .6M68.7 233.4a.6 .6 0 0 0-.5 .6 .6 .6 0 0 0 .5 .6M68.7 229.4a.6 .6 0 0 0-.5 .6 .6 .6 0 0 0 .5 .6M68.7 225.4a.6 .6 0 0 0-.5 .6 .6 .6 0 0 0 .5 .6M68.7 221.4a.6 .6 0 0 0-.5 .6 .6 .6 0 0 0 .5 .6"/>
<path d="M68.7 237.4a.6 .6 0 0 0-.5 .6 .6 .6 0 0 0 .5 .6M72.6 221.4a.6 .6 0 0 0-.5 .6 .6 .6 0 0 0 .5 .6M72.6 225.4a.6 .6 0 0 0-.5 .6 .6 .6 0 0 0 .5 .6M72.6 229.4a.6 .6 0 0 0-.5 .6 .6 .6 0 0 0 .5 .6M72.6 237.4a.6 .6 0 0 0-.5 .6 .6 .6 0 0 0 .5 .6M72.6 233.4a.6 .6 0 0 0-.5 .6 .6 .6 0 0 0 .5 .6M76.4 233.4a.6 .6 0 0 0-.4 .6 .6 .6 0 0 0 .4 .6M76.4 237.4a.6 .6 0 0 0-.4 .6 .6 .6 0 0 0 .4 .6M76.4 225.4a.6 .6 0 0 0-.4 .6 .6 .6 0 0 0 .4 .6M76.4 229.4a.6 .6 0 0 0-.4 .6 .6 .6 0 0 0 .4 .6M76.4 221.4a.6 .6 0 0 0-.4 .6 .6 .6 0 0 0 .4 .6M80.3 221.4a.6 .6 0 0 0-.5 .6 .6 .6 0 0 0 .5 .6"/>
<path d="M80.3 237.4a.6 .6 0 0 0-.5 .6 .6 .6 0 0 0 .5 .6M80.3 233.4a.6 .6 0 0 0-.5 .6 .6 .6 0 0 0 .5 .6M80.3 225.4a.6 .6 0 0 0-.5 .6 .6 .6 0 0 0 .5 .6M80.3 229.4a.6 .6 0 0 0-.5 .6 .6 .6 0 0 0 .5 .6M84.2 237.4a.6 .6 0 0 0-.5 .6 .6 .6 0 0 0 .5 .6M84.2 233.4a.6 .6 0 0 0-.5 .6 .6 .6 0 0 0 .5 .6M84.2 225.4a.6 .6 0 0 0-.5 .6 .6 .6 0 0 0 .5 .6M84.2 229.4a.6 .6 0 0 0-.5 .6 .6 .6 0 0 0 .5 .6M84.2 221.4a.6 .6 0 0 0-.5 .6 .6 .6 0 0 0 .5 .6M88 233.4a.6 .6 0 0 0-.4 .6 .6 .6 0 0 0 .4 .6M88 229.4a.6 .6 0 0 0-.4 .6 .6 .6 0 0 0 .4 .6M88 237.4a.6 .6 0 0 0-.4 .6 .6 .6 0 0 0 .4 .6"/>
<path d="M88 225.4a.6 .6 0 0 0-.4 .6 .6 .6 0 0 0 .4 .6M88 221.4a.6 .6 0 0 0-.4 .6 .6 .6 0 0 0 .4 .6M91.9 233.4a.6 .6 0 0 0-.5 .6 .6 .6 0 0 0 .5 .6M91.9 225.4a.6 .6 0 0 0-.5 .6 .6 .6 0 0 0 .5 .6M91.9 221.4a.6 .6 0 0 0-.5 .6 .6 .6 0 0 0 .5 .6M91.9 237.4a.6 .6 0 0 0-.5 .6 .6 .6 0 0 0 .5 .6M91.9 229.4a.6 .6 0 0 0-.5 .6 .6 .6 0 0 0 .5 .6M95.8 237.4a.6 .6 0 0 0-.5 .6 .6 .6 0 0 0 .5 .6M95.8 229.4a.6 .6 0 0 0-.5 .6 .6 .6 0 0 0 .5 .6M95.8 221.4a.6 .6 0 0 0-.5 .6 .6 .6 0 0 0 .5 .6M95.8 225.4a.6 .6 0 0 0-.5 .6 .6 .6 0 0 0 .5 .6M95.8 233.4a.6 .6 0 0 0-.5 .6 .6 .6 0 0 0 .5 .6"/>
<path d="M99.6 233.4a.6 .6 0 0 0-.5 .6 .6 .6 0 0 0 .5 .6M99.6 225.4a.6 .6 0 0 0-.5 .6 .6 .6 0 0 0 .5 .6M99.6 221.4a.6 .6 0 0 0-.5 .6 .6 .6 0 0 0 .5 .6M99.6 229.4a.6 .6 0 0 0-.5 .6 .6 .6 0 0 0 .5 .6M99.6 237.4a.6 .6 0 0 0-.5 .6 .6 .6 0 0 0 .5 .6M103.5 237.4a.6 .6 0 0 0-.5 .6 .6 .6 0 0 0 .5 .6M103.5 229.4a.6 .6 0 0 0-.5 .6 .6 .6 0 0 0 .5 .6M103.5 221.4a.6 .6 0 0 0-.5 .6 .6 .6 0 0 0 .5 .6M103.5 225.4a.6 .6 0 0 0-.5 .6 .6 .6 0 0 0 .5 .6M103.5 233.4a.6 .6 0 0 0-.5 .6 .6 .6 0 0 0 .5 .6M107.3 233.4a.6 .6 0 0 0-.4 .6 .6 .6 0 0 0 .4 .6M107.3 225.4a.6 .6 0 0 0-.4 .6 .6 .6 0 0 0 .4 .6"/>
<path d="M107.3 221.4a.6 .6 0 0 0-.4 .6 .6 .6 0 0 0 .4 .6M107.3 229.4a.6 .6 0 0 0-.4 .6 .6 .6 0 0 0 .4 .6M107.3 237.4a.6 .6 0 0 0-.4 .6 .6 .6 0 0 0 .4 .6M49.4 253.3a7.5 7.5 0 0 0 6.8 8.3h.4M49.4 253.3h1.2M56.2 260a1.9 1.9 0 0 0 .5 1.6M61 245.4a.6 .6 0 0 0-.5 .6 .6 .6 0 0 0 .5 .6M61 241.4a.6 .6 0 0 0-.5 .6 .6 .6 0 0 0 .5 .6M64.8 241.4a.6 .6 0 0 0-.4 .6 .6 .6 0 0 0 .4 .6M64.8 245.4a.6 .6 0 0 0-.4 .6 .6 .6 0 0 0 .4 .6M68.7 241.4a.6 .6 0 0 0-.5 .6 .6 .6 0 0 0 .5 .6M68.7 245.4a.6 .6 0 0 0-.5 .6 .6 .6 0 0 0 .5 .6"/>
<path d="M72.6 241.4a.6 .6 0 0 0-.5 .6 .6 .6 0 0 0 .5 .6M72.6 245.4a.6 .6 0 0 0-.5 .6 .6 .6 0 0 0 .5 .6M76.4 241.4a.6 .6 0 0 0-.4 .6 .6 .6 0 0 0 .4 .6M76.4 245.4a.6 .6 0 0 0-.4 .6 .6 .6 0 0 0 .4 .6M80.3 241.4a.6 .6 0 0 0-.5 .6 .6 .6 0 0 0 .5 .6M80.3 245.4a.6 .6 0 0 0-.5 .6 .6 .6 0 0 0 .5 .6M84.2 241.4a.6 .6 0 0 0-.5 .6 .6 .6 0 0 0 .5 .6M84.2 245.4a.6 .6 0 0 0-.5 .6 .6 .6 0 0 0 .5 .6M88 241.4a.6 .6 0 0 0-.4 .6 .6 .6 0 0 0 .4 .6M88 245.4a.6 .6 0 0 0-.4 .6 .6 .6 0 0 0 .4 .6M91.9 241.4a.6 .6 0 0 0-.5 .6 .6 .6 0 0 0 .5 .6M91.9 245.4a.6 .6 0 0 0-.5 .6 .6 .6 0 0 0 .5 .6"/>
<path d="M95.8 245.4a.6 .6 0 0 0-.5 .6 .6 .6 0 0 0 .5 .6M95.8 241.4a.6 .6 0 0 0-.5 .6 .6 .6 0 0 0 .5 .6M99.6 241.4a.6 .6 0 0 0-.5 .6 .6 .6 0 0 0 .5 .6M99.6 245.4a.6 .6 0 0 0-.5 .6 .6 .6 0 0 0 .5 .6M103.5 245.4a.6 .6 0 0 0-.5 .6 .6 .6 0 0 0 .5 .6M103.5 241.4a.6 .6 0 0 0-.5 .6 .6 .6 0 0 0 .5 .6M107.3 241.4a.6 .6 0 0 0-.4 .6 .6 .6 0 0 0 .4 .6M107.3 245.4a.6 .6 0 0 0-.4 .6 .6 .6 0 0 0 .4 .6M111.9 260a1.9 1.9 0 0 0 .4 1.6M117.5 253.3h2.1M119.6 253.3a7.5 7.5 0 0 1-6.8 8.3h-.5M230 242h180v45h-180z"/>
<path d="M230 254h180M260 242v12M290 242v45M355 242v45M56.7 261.6h55.6M112.3 261.6h.1M230 265h60M290 276h120M390 276v11"/>
<circle cx="67.5" cy="97.1" r="1.2"/>
<circle cx="67.5" cy="97.1" r="1.36"/>
<circle cx="67.5" cy="97.1" r="1.28"/>
<circle cx="110" cy="93.4" r="1.36"/>
<circle cx="110" cy="93.4" r="1.28"/>
<circle cx="110" cy="93.4" r="1.2"/>
<circle cx="60.9" cy="178" r=".59"/>
<circle cx="64.7" cy="178" r=".59"/>
<circle cx="68.6" cy="178" r=".59"/>
<circle cx="72.5" cy="178" r=".59"/>
<circle cx="76.3" cy="178" r=".59"/>
<circle cx="80.2" cy="178" r=".59"/>
<circle cx="84.1" cy="178" r=".59"/>
<circle cx="87.9" cy="178" r=".59"/>
<circle cx="91.8" cy="178" r=".59"/>
<circle cx="95.7" cy="178" r=".59"/>
<circle cx="99.5" cy="178" r=".59"/>
<circle cx="103.4" cy="178" r=".59"/>
<circle cx="107.2" cy="178" r=".59"/>
<circle cx="60.9" cy="194" r=".59"/>
<circle cx="60.9" cy="198" r=".59"/>
<circle cx="60.9" cy="182" r=".59"/>
<circle cx="60.9" cy="186" r=".59"/>
<circle cx="60.9" cy="190" r=".59"/>
<circle cx="64.7" cy="194" r=".59"/>
<circle cx="64.7" cy="198" r=".59"/>
<circle cx="64.7" cy="182" r=".59"/>
<circle cx="64.7" cy="186" r=".59"/>
<circle cx="64.7" cy="190" r=".59"/>
<circle cx="68.6" cy="194" r=".59"/>
<circle cx="68.6" cy="198" r=".59"/>
<circle cx="68.6" cy="182" r=".59"/>
<circle cx="68.6" cy="186" r=".59"/>
<circle cx="68.6" cy="190" r=".59"/>
<circle cx="72.5" cy="198" r=".59"/>
<circle cx="72.5" cy="194" r=".59"/>
<circle cx="72.5" cy="182" r=".59"/>
<circle cx="72.5" cy="186" r=".59"/>
<circle cx="72.5" cy="190" r=".59"/>
<circle cx="76.3" cy="198" r=".59"/>
<circle cx="76.3" cy="194" r=".59"/>
<circle cx="76.3" cy="182" r=".59"/>
<circle cx="76.3" cy="186" r=".59"/>
<circle cx="76.3" cy="190" r=".59"/>
<circle cx="80.2" cy="198" r=".59"/>
<circle cx="80.2" cy="194" r=".59"/>
<circle cx="80.2" cy="182" r=".59"/>
<circle cx="80.2" cy="186" r=".59"/>
<circle cx="80.2" cy="190" r=".59"/>
<circle cx="84.1" cy="198" r=".59"/>
<circle cx="84.1" cy="194" r=".59"/>
<circle cx="84.1" cy="182" r=".59"/>
<circle cx="84.1" cy="186" r=".59"/>
<circle cx="84.1" cy="190" r=".59"/>
<circle cx="87.9" cy="194" r=".59"/>
<circle cx="87.9" cy="198" r=".59"/>
<circle cx="87.9" cy="182" r=".59"/>
<circle cx="87.9" cy="186" r=".59"/>
<circle cx="87.9" cy="190" r=".59"/>
<circle cx="91.8" cy="194" r=".59"/>
<circle cx="91.8" cy="198" r=".59"/>
<circle cx="91.8" cy="182" r=".59"/>
<circle cx="91.8" cy="186" r=".59"/>
<circle cx="91.8" cy="190" r=".59"/>
<circle cx="95.7" cy="194" r=".59"/>
<circle cx="95.7" cy="198" r=".59"/>
<circle cx="95.7" cy="182" r=".59"/>
<circle cx="95.7" cy="186" r=".59"/>
<circle cx="95.7" cy="190" r=".59"/>
<circle cx="99.5" cy="194" r=".59"/>
<circle cx="99.5" cy="198" r=".59"/>
<circle cx="99.5" cy="182" r=".59"/>
<circle cx="99.5" cy="186" r=".59"/>
<circle cx="99.5" cy="190" r=".59"/>
<circle cx="103.4" cy="198" r=".59"/>
<circle cx="103.4" cy="194" r=".59"/>
<circle cx="103.4" cy="182" r=".59"/>
<circle cx="103.4" cy="186" r=".59"/>
<circle cx="103.4" cy="190" r=".59"/>
<circle cx="107.2" cy="198" r=".59"/>
<circle cx="107.2" cy="194" r=".59"/>
<circle cx="107.2" cy="182" r=".59"/>
<circle cx="107.2" cy="186" r=".59"/>
<circle cx="107.2" cy="190" r=".59"/>
<circle cx="60.9" cy="202" r=".59"/>
<circle cx="64.7" cy="202" r=".59"/>
<circle cx="68.6" cy="202" r=".59"/>
<circle cx="72.5" cy="202" r=".59"/>
<circle cx="76.3" cy="202" r=".59"/>
<circle cx="80.2" cy="202" r=".59"/>
<circle cx="84.1" cy="202" r=".59"/>
<circle cx="87.9" cy="202" r=".59"/>
<circle cx="91.8" cy="202" r=".59"/>
<circle cx="95.7" cy="202" r=".59"/>
<circle cx="99.5" cy="202" r=".59"/>
<circle cx="103.4" cy="202" r=".59"/>
<circle cx="107.2" cy="202" r=".59"/>
<circle cx="60.9" cy="226" r=".59"/>
<circle cx="60.9" cy="222" r=".59"/>
<circle cx="60.9" cy="238" r=".59"/>
<circle cx="60.9" cy="234" r=".59"/>
<circle cx="60.9" cy="230" r=".59"/>
<circle cx="64.7" cy="226" r=".59"/>
<circle cx="64.7" cy="222" r=".59"/>
<circle cx="64.7" cy="238" r=".59"/>
<circle cx="64.7" cy="234" r=".59"/>
<circle cx="64.7" cy="230" r=".59"/>
<circle cx="68.6" cy="226" r=".59"/>
<circle cx="68.6" cy="222" r=".59"/>
<circle cx="68.6" cy="238" r=".59"/>
<circle cx="68.6" cy="234" r=".59"/>
<circle cx="68.6" cy="230" r=".59"/>
<circle cx="72.5" cy="226" r=".59"/>
<circle cx="72.5" cy="222" r=".59"/>
<circle cx="72.5" cy="238" r=".59"/>
<circle cx="72.5" cy="234" r=".59"/>
<circle cx="72.5" cy="230" r=".59"/>
<circle cx="76.3" cy="226" r=".59"/>
<circle cx="76.3" cy="222" r=".59"/>
<circle cx="76.3" cy="238" r=".59"/>
<circle cx="76.3" cy="234" r=".59"/>
<circle cx="76.3" cy="230" r=".59"/>
<circle cx="80.2" cy="226" r=".59"/>
<circle cx="80.2" cy="222" r=".59"/>
<circle cx="80.2" cy="238" r=".59"/>
<circle cx="80.2" cy="234" r=".59"/>
<circle cx="80.2" cy="230" r=".59"/>
<circle cx="84.1" cy="226" r=".59"/>
<circle cx="84.1" cy="222" r=".59"/>
<circle cx="84.1" cy="238" r=".59"/>
<circle cx="84.1" cy="234" r=".59"/>
<circle cx="84.1" cy="230" r=".59"/>
<circle cx="87.9" cy="226" r=".59"/>
<circle cx="87.9" cy="222" r=".59"/>
<circle cx="87.9" cy="238" r=".59"/>
<circle cx="87.9" cy="234" r=".59"/>
<circle cx="87.9" cy="230" r=".59"/>
<circle cx="91.8" cy="226" r=".59"/>
<circle cx="91.8" cy="222" r=".59"/>
<circle cx="91.8" cy="238" r=".59"/>
<circle cx="91.8" cy="234" r=".59"/>
<circle cx="91.8" cy="230" r=".59"/>
<circle cx="95.6" cy="226" r=".59"/>
<circle cx="95.6" cy="222" r=".59"/>
<circle cx="95.6" cy="238" r=".59"/>
<circle cx="95.6" cy="234" r=".59"/>
<circle cx="95.6" cy="230" r=".59"/>
<circle cx="99.5" cy="226" r=".59"/>
<circle cx="99.5" cy="222" r=".59"/>
<circle cx="99.5" cy="238" r=".59"/>
<circle cx="99.5" cy="234" r=".59"/>
<circle cx="99.5" cy="230" r=".59"/>
<circle cx="103.4" cy="226" r=".59"/>
<circle cx="103.4" cy="222" r=".59"/>
<circle cx="103.4" cy="238" r=".59"/>
<circle cx="103.4" cy="234" r=".59"/>
<circle cx="103.4" cy="230" r=".59"/>
<circle cx="107.2" cy="226" r=".59"/>
<circle cx="107.2" cy="222" r=".59"/>
<circle cx="107.2" cy="238" r=".59"/>
<circle cx="107.2" cy="234" r=".59"/>
<circle cx="107.2" cy="230" r=".59"/>
<circle cx="60.9" cy="246" r=".59"/>
<circle cx="60.9" cy="242" r=".59"/>
<circle cx="64.7" cy="246" r=".59"/>
<circle cx="64.7" cy="242" r=".59"/>
<circle cx="68.6" cy="246" r=".59"/>
<circle cx="68.6" cy="242" r=".59"/>
<circle cx="72.5" cy="246" r=".59"/>
<circle cx="72.5" cy="242" r=".59"/>
<circle cx="76.3" cy="246" r=".59"/>
<circle cx="76.3" cy="242" r=".59"/>
<circle cx="80.2" cy="246" r=".59"/>
<circle cx="80.2" cy="242" r=".59"/>
<circle cx="84.1" cy="246" r=".59"/>
<circle cx="84.1" cy="242" r=".59"/>
<circle cx="87.9" cy="246" r=".59"/>
<circle cx="87.9" cy="242" r=".59"/>
<circle cx="91.8" cy="246" r=".59"/>
<circle cx="91.8" cy="242" r=".59"/>
<circle cx="95.6" cy="246" r=".59"/>
<circle cx="95.6" cy="242" r=".59"/>
<circle cx="99.5" cy="246" r=".59"/>
<circle cx="99.5" cy="242" r=".59"/>
<circle cx="103.4" cy="246" r=".59"/>
<circle cx="103.4" cy="242" r=".59"/>
<circle cx="107.2" cy="246" r=".59"/>
<circle cx="107.2" cy="242" r=".59"/>
</g>
<g fill="#000">
<path d="M84.4 57.9l1 2.3-.8 .2zM150.7 48.9l.5 2.5h-.9zM38.6 66.9l.4 2.5h-.9zM85.1 64.4h.9l-.4 2.5zM38.1 132.6h.9l-.4 2.5zM150.3 132.6h.9l-.5 2.5zM49.3 145.1l2.5-.4v.9zM118.2 144.7l2.5 .4-2.5 .5zM180.3 153.1l2.5-.4v.9zM277.2 152.7l2.5 .4-2.5 .5zM37.3 162.3l.4 2.5h-.9zM131.7 213.3h.9l-.5 2.5z"/>
<path d="M132.1 208.2l.5 2.5h-.9zM36.8 259.2h.9l-.4 2.5z"/>
</g>
<text font-size="9" x="249" y="279">CW&amp;T</text>
<text font-size="4.5" x="291.5" y="273.5">Ultra Bench T</text>
<g font-size="3.5">
<text x="86.1" y="63">15°</text>
<text x="149.5" y="97.2" transform="rotate(-90 149.5 97.2)">215.6</text>
<text x="37.4" y="106.3" transform="rotate(-90 37.4 106.3)">170.5</text>
<text x="79.8" y="143.9">178.7</text>
<text x="79.5" y="155.1">FRONT</text>
<text x="224.7" y="151.9">248.4</text>
<text x="224.7" y="161.1">RIGHT</text>
<text x="130.9" y="205.2" transform="rotate(-90 130.9 205.2)">19.0</text>
<text x="36.1" y="217.2" transform="rotate(-90 36.1 217.2)">248.4</text>
<text x="81.6" y="269.6">TOP</text>
</g>
<g font-size="3">
<text x="240" y="162">ASSEMBLY, T CONFIGURATION. SCALE 2:5.</text>
<text x="240" y="166.5">LEG STANDS ON BUMPON; SEAT TILTS 15 DEG.</text>
<text x="240" y="171">OVERALL DIMENSIONS FOR REFERENCE;</text>
<text x="240" y="175.5">PART DIMENSIONS ON SHEETS 3-7.</text>
<text x="231.5" y="251">CW&amp;T</text>
<text x="291.5" y="251">Che-Wei Wang</text>
<text x="356.5" y="251">10/16/26</text>
<text x="356.5" y="273.5">UBT-001</text>
<text x="291.5" y="284">A</text>
<text x="356.5" y="284">10/16/26</text>
<text x="397.2" y="284">2/8</text>
</g>
<g font-size="2.6">
<text x="291.5" y="262">Fabrication drawing - ASSEMBLY OVERALL</text>
<text x="356.5" y="262">FOR FABRICATION</text>
</g>
<g font-size="2.5">
<text x="34.3" y="8.5">1</text>
<text x="84.3" y="8.5">2</text>
<text x="134.3" y="8.5">3</text>
<text x="184.2" y="8.5">4</text>
<text x="234.2" y="8.5">5</text>
<text x="284.3" y="8.5">6</text>
<text x="334.3" y="8.5">7</text>
<text x="384.3" y="8.5">8</text>
<text x="6.7" y="34">A</text>
<text x="411.7" y="34">A</text>
<text x="6.7" y="80.2">B</text>
<text x="411.7" y="80.2">B</text>
<text x="6.7" y="126.3">C</text>
<text x="411.7" y="126.3">C</text>
<text x="6.7" y="172.5">D</text>
<text x="411.7" y="172.5">D</text>
<text x="6.7" y="218.7">E</text>
<text x="411.7" y="218.7">E</text>
<text x="6.7" y="264.9">F</text>
<text x="411.7" y="264.9">F</text>
<text x="34.3" y="290.5">1</text>
<text x="84.3" y="290.5">2</text>
<text x="134.3" y="290.5">3</text>
<text x="184.2" y="290.5">4</text>
<text x="234.2" y="290.5">5</text>
<text x="284.3" y="290.5">6</text>
<text x="334.3" y="290.5">7</text>
<text x="384.3" y="290.5">8</text>
</g>
<g font-size="1.8">
<text x="231.5" y="245">DEPT.</text>
<text x="261.5" y="245">TECHNICAL</text>
<text x="273.6" y="245">REFERENCE</text>
<text x="291.5" y="245">CREATED</text>
<text x="301.2" y="245">BY</text>
<text x="356.5" y="245">APPROVED</text>
<text x="367.4" y="245">BY</text>
<text x="291.5" y="257">DOCUMENT</text>
<text x="302.4" y="257">TYPE</text>
<text x="356.5" y="257">DOCUMENT</text>
<text x="367.4" y="257">STATUS</text>
<text x="291.5" y="268">TITLE</text>
<text x="356.5" y="268">DWG</text>
<text x="361.3" y="268">NO.</text>
<text x="291.5" y="279">REV.</text>
<text x="356.5" y="279">DATE</text>
<text x="362.5" y="279">OF</text>
<text x="366.2" y="279">ISSUE</text>
<text x="391.5" y="279">SHEET</text>
</g>
</svg>
